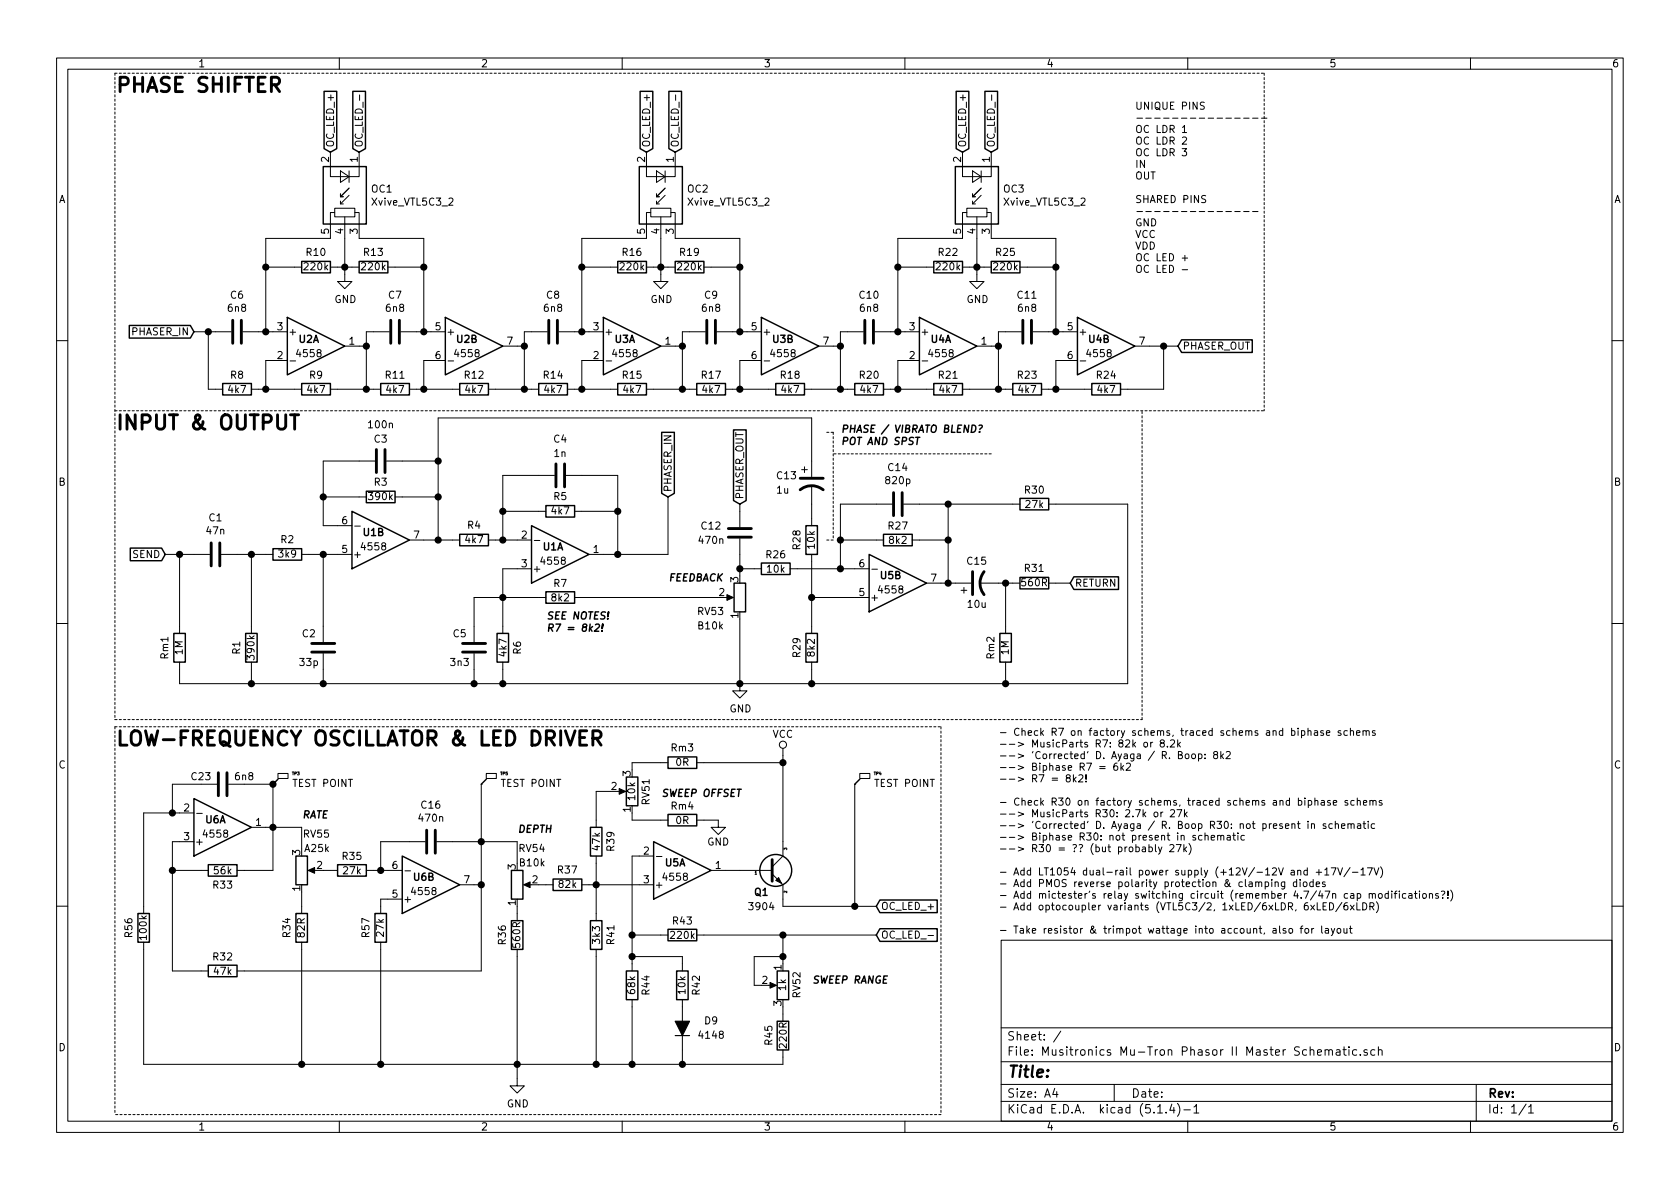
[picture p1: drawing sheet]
<svg xmlns="http://www.w3.org/2000/svg" width="297mm" height="210mm" viewBox="0 0 297 210" stroke-linecap="round" stroke-linejoin="round" font-family="sans-serif">
<g fill="none" stroke="#000" stroke-width=".18">
<path d="M10 10.3h277v189.9h-277zM12 12.2h273v186.1h-273zM60 10.3v1.9M63.6 16.8v.9M110 10.3v1.9M119.5 16.8v.9M160 10.3v1.9M175.3 16.8v.9M210 10.3v1.9M212.9 18.1h-.5l-.1 .1v.3l.5 .3 .1 .3-.2 .2h-.5M260 10.3v1.9M58.4 26.9v4.3h5.1v-4.3"/>
<path d="M59.2 36.8h3.5v1.5h-3.5zM59.2 37.6h-.8v4.6h-11.4v16.5M60.2 34.3v.5h.5M60.2 35.6v.5h.5M60.2 30.2l1.5 1-1.5 1.1zM61 38.3v11.5h1.2l-1.2 1.2-1.3-1.2h1.3M61.7 30.2v2.1M61.7 33.3l-1.5 1.5M61.7 34.5l-1.5 1.6M62.7 37.6h.8v4.6h11.4v16.5M114.3 26.9v4.3h5.1v-4.3M115.1 36.8h3.5v1.5h-3.5z"/>
<path d="M115.1 37.6h-.8v4.6h-11.4v16.5M116.1 34.3v.5h.5M116.1 35.6v.5h.5M116.1 30.2l1.5 1-1.5 1.1zM116.8 38.3v11.5h1.3l-1.3 1.2-1.2-1.2h1.2M117.6 30.2v2.1M117.6 33.3l-1.5 1.5M117.6 34.5l-1.5 1.6M118.6 37.6h.8v4.6h11.4v16.5M170.2 26.9v4.3h5.1v-4.3M170.9 36.8h3.6v1.5h-3.6zM170.9 37.6h-.7v4.6h-11.5v16.5"/>
<path d="M172 34.3v.5h.5M172 35.6v.5h.5M172 30.2l1.5 1-1.5 1.1zM172.7 38.3v11.5h1.3l-1.3 1.2-1.3-1.2h1.3M173.5 30.2v2.1M173.5 33.3l-1.5 1.5M173.5 34.5l-1.5 1.6M174.5 37.6h.8v4.6h11.4v16.5M201 37.4h1M201 20.9h1M202.6 37.4h1M202.6 20.9h1"/>
<path d="M204.2 37.4h.9M204.2 20.9h.9M205.7 37.4h1M205.7 20.9h1M207.3 37.4h1M207.3 20.9h1M208.9 37.4h1M208.9 20.9h1M209 26.3h.8l-.4 .5 .3 .1 .1 .4-.3 .3-.5-.2M209.1 22.5l.3-.3v1.2M209.1 24.4l.4-.2 .3 .4-.8 .9h.8M209.1 23.4h.7"/>
<path d="M210.5 37.4h.9M210.5 20.9h.9M212 37.4h1M212 20.9h1M213.6 37.4h1M213.6 20.9h1M215.2 37.4h1M215.2 20.9h1M216.7 37.4h1M216.7 20.9h1M218.3 37.4h1M218.3 20.9h1"/>
<path d="M219.9 37.4h1M219.9 20.9h1M221.5 37.4h.9M221.5 20.9h.9M223 20.9h1M34.3 58.7h6.6M36.8 58.7v10.1h2.6M42.9 58.7h7.9M47 47.2h6.3M58.4 47.2h5.1M68.6 47.2h6.3M68.8 58.7h-4v10.1"/>
<path d="M70.9 58.7h7.8M96.8 58.7h-4.1v10.1M98.8 58.7h7.9M102.9 47.2h6.3M114.3 47.2h5.1M124.5 47.2h6.3M124.7 58.7h-4.1v10.1M126.7 58.7h7.9M152.7 58.7h-4.1v10.1M154.7 58.7h7.9M158.7 47.2h6.4M170.2 47.2h5.1"/>
<path d="M180.3 47.2h6.4M180.6 58.7h-4.1v10.1M182.6 58.7h7.9M209 45.6h1M209 47.7h1M209.5 45.2v.9M10 60.2h2M44.4 68.8h8.9M50.8 63.7h-3.8v5.1M51.3 63.8h1M58.4 68.8h8.9M61 61.2h3.8"/>
<path d="M72.4 68.8h8.9M78.7 63.7h-3.8v5.1M79.2 63.8h1M86.4 68.8h8.8M88.9 61.2h3.8M100.3 68.8h8.9M106.7 63.7h-3.8v5.1M107.2 63.8h1M114.3 68.8h8.9M116.8 61.2h3.8M128.3 68.8h8.9M134.6 63.7h-3.8v5.1"/>
<path d="M135.1 63.8h1M142.2 68.8h8.9M144.8 61.2h3.8M156.2 68.8h8.9M162.6 63.7h-3.9v5.1M163 63.8h1M170.2 68.8h8.9M172.7 61.2h3.8M184.1 68.8h8.9M190.5 63.7h-3.8v5.1M191 63.8h1M200.7 61.2h7.6"/>
<path d="M205.7 61.2v7.6h-7.6M285 60.2h2M29.2 98h7.9M31.7 98v14M39.1 98h9.2M44.4 98v14M53.3 98h8.9M57.1 98v15.5M57.1 87.9h7.7M62.7 93h1M66.3 81.5h-9.2v11.5h5.1M68.3 81.5h9.2"/>
<path d="M69.8 87.9h7.7M72.4 95.5h8.9M86.4 95.5h7.6M88.9 90.4h7.6M94.5 95.6h1M98 84.1h-9.1v11.4M100.1 84.1h9.1v13.9M101.6 90.4h7.6M118.1 87.9v10.1h-14M130.8 89.1v4.1M130.8 95.2v6.6M141.7 83.1h1"/>
<path d="M142.2 82.5v1.1M143.5 84.3v-10.4h-66v21.6M143.5 85.8v7.2M143.5 98v14M148.6 95.5h7.6M157.7 89.1h-9.1v11.5M159.8 89.1h20.5M161.3 95.5h6.3M167.6 89.1v14M185.4 89.1h14v31.8h-167.7v-3.8M10 110.3h2M44.4 117.1v3.8"/>
<path d="M57.1 115.6v5.3M83.8 115.6v5.3M88.9 117.1v3.8M94 100.6h-5.1v11.4M96.5 105.7h-12.7v7.8M101.6 105.7h25.4M128.3 105.7h1M130.8 109.5v12.7h1.3l-1.3 1.2-1.3-1.2h1.3M130.8 100.6h3.8M139.7 100.6h14M143.5 105.7h10.2M143.5 117.1v3.8"/>
<path d="M154.2 100.7h.9M163.8 103.1h7.9M169.9 104.4h1M170.4 103.9v1M173.2 103.1h7.1M177.8 103.1v8.9M177.8 117.1v3.8M185.4 103.1h3.8M285 110.3h2M38.4 138.7h-7.9v5.1M40.4 138.7h7.9M48.3 138.7h.1"/>
<path d="M48.3 138.7v15.2h-6.4M49.1 136.8h1.8v.9h-1.8zM85.1 138.7h.1M85.1 138.7v33h-43.2M86 136.8h1.8v.9h-1.8zM107.9 139.9h-2.5v6.4M109.2 139.9h1M118.1 134.9h-6.3v1.2M123.2 134.9h15.2M138.4 132.3v19.1l-1.9 1.9M151.1 138.7h.1M151.1 138.7v21.6"/>
<path d="M152 136.8h1.8v.9h-1.8zM188.7 137.6l-.1-.2v-.3l.4-.1 .2 .1v.3l-.6 .2-.1 .2v.2l.2 .3h.3l.2-.3v-.3l-.2-.1M189.8 137v1.3M189.9 137.8l.4 .5M190.3 137.4l-.5 .5M190.8 137.1l.4-.1 .3 .4-.1 .2-.7 .7h.8M192 138.1v.2M192 137v.8M194.4 135.6h1M194.4 135.9h1M197.5 134.9l-.3 .1a.87 .87 0 0 0 0 1.2l.4-.1v-.5l-.4-.2-.3 .3M198.2 134.9v1.3"/>
<path d="M198.3 135.7l.4 .5M198.7 135.4l-.5 .5M199.2 135.1l.4-.2 .3 .4-.1 .2-.7 .7h.8M202.3 131.4l.2-.1 .3 .1 .1 .5-.1 .1-.3 .1-.2-.1zM203.5 131.3v.8M203.8 131.3h-.2l-.1 .2M205.4 131.4l-.3-.3 .2-.2 .3-.1 .2 .2v.3l-.5 .1-.2 .2v.3l.3 .2 .3-.1 .2-.1-.1-.4-.2-.1M206.4 132v.1M207 131l.4-.2 .3 .4-.1 .2-.7 .7h.8M208.2 130.8v1.3M208.4 133.5l.5-.1 .1-.2-.1-.2-.5-.1v1.3h.4l.2-.2 .1-.3-.3-.2M208.4 131.6l.3 .5"/>
<path d="M208.7 131.3l-.5 .4M209.7 133.4l.3-.1 .2 .1-.1 .7-.3 .1-.3-.3zM210.8 133.4l.3-.1 .3 .2-.1 .6-.4 .1-.2-.3zM211.9 133.4l.4-.1 .2 .2-.1 .6h-.5M211.9 133.3v1.3M213.1 134v.2M213.1 133.4v.1M214.8 133.4l-.2-.1v-.3l.2-.1 .4 .1v.3l-.5 .2-.1 .2v.2l.2 .3 .4-.1 .1-.2-.1-.4-.1-.1M215.8 132.9v1.3M216 133.7l.3 .5M216.3 133.3l-.5 .5M216.8 133l.5-.1 .2 .3v.2l-.8 .8h.8"/>
<path d="M230.1 129.3l.4-.1 .2 .2-.1 .6h-.5M230.1 129.2v1.3M231.3 129.3l.1-.1 .3 .1 .1 .7M231.3 128.8v1.2M232.4 129.3h.5l.1 .7M233 129.5l-.5 .1-.1 .1v.3h.6M234 129.3l-.3-.1-.2 .2 .1 .2 .4 .1v.3h-.5M234.5 129.6l.6-.1v-.2l-.4-.1-.2 .2 .1 .6h.5M237.1 129.3l-.3-.1-.2 .2 .1 .2 .4 .1v.3h-.5M238.2 129.3l-.4-.1-.2 .2 .1 .6h.5M238.8 129.3l.1-.1 .3 .1 .1 .7M238.8 128.8v1.2"/>
<path d="M239.9 129.6l.6-.1-.1-.2-.4-.1-.1 .2v.6h.5M241 129.3l.2-.1 .3 .1 .1 .7M241 129.2v.8M241.6 129.4l.1-.2 .3 .1 .1 .7M243.1 129.3l-.3-.1-.2 .2 .1 .2 .4 .1v.3h-.5M30.5 153.9h6.3M34.3 148.8h-3.8v22.9h6.3M34.3 143.8h-8.9v17.7M34.8 143.8h1M44.4 146.3h8.9v3.8M53.3 157.7v3.8M54.9 153.9h1"/>
<path d="M57.1 153.9h2.6M64.8 153.9h6.3M71.1 159h-3.8v2.5M71.6 154h1M75.2 148.8h-7.9v5.1M77.2 148.8h14.2v3.8M81.3 156.5h3.8M93 156.5h1M95.2 156.5h2.6M102.9 156.5h12.7M105.4 151.4v11.4M111.8 143.8v1.2h6.3"/>
<path d="M115.6 151.4h-3.8v20.3M116.1 151.5h.9M123.2 145h3.8v1.3h1.3l-1.3 1.3-1.3-1.3h1.3M125.7 153.9h10.8M136.5 154.6l1.9 1.9v3.8h16.5M202 149.8h.5v.8M202.1 143.2v1.2M202.2 144l.4 .4M202.5 150.1h-.4l-.2 .2 .2 .3h.4M202.6 143.6l-.5 .5M203.1 149.8h.4l.3 .2-.2 .6h-.5M203.1 149.3v1.3"/>
<path d="M204.2 143.7l.3-.1 .2 .2-.1 .6h-.3l-.3-.2zM204.3 149.3v1.1l.2 .2M204.8 149.8l.3 .8M205.3 143.6v.8M205.4 149.8l-.4 1.1-.2 .1M205.6 143.6l-.3 .2M206.8 149.5l.5-.2 .3 .4-.8 .9h.8M207 143.3l.4-.1 .3 .3-.1 .2-.7 .7h.8M208 149.3h.8l-.5 1.3M208.1 143.2h.8l-.5 1.2M209.3 149.3v1.3M209.4 143.2v1.2"/>
<path d="M209.4 150.1l.4 .5M209.5 144l.4 .4M209.8 149.8l-.5 .5M209.9 143.6l-.5 .5M210.2 149.2a1.4 1.4 0 0 1 0 1.9M211.4 147.8l-.3-.1-.2 .2v.2l.5 .1v.3h-.5M212.5 147.8l-.3-.1-.3 .2 .1 .6h.5M213.1 147.8l.1-.1 .3 .1 .1 .8M213.1 147.3v1.3M214.1 148.1l.7-.1-.1-.2-.4-.1-.2 .2 .1 .6h.5M215.3 147.8l.2-.1 .3 .1v.8M215.3 147.7v.9"/>
<path d="M215.8 147.9l.2-.2 .3 .1 .1 .8M217 147.8h.5v.8M217.5 148l-.4 .1-.2 .2 .1 .2h.5M218 147.7h.4M218.1 147.3v1.1l.3 .2M218.9 147.7v.9M220 147.8l-.3-.1-.3 .2 .1 .6h.5M222.6 156.1l.1-.1h.3l.1 .8M223.7 156h.4l.2 .2-.1 .5h-.5M223.7 156v1.2M224.9 156v.8M225.5 156.1l.1-.1h.3l.1 .8"/>
<path d="M225.5 156v.8M227.2 156l-.1 1.1-.2 .1-.3-.1M227.2 156h-.4l-.3 .2 .2 .5h.5M227.3 146.1l.6-.1-.1-.3h-.3l-.2 .1v.7h.5M228.3 153.9h.5l.1 .8M228.4 145.8l.2-.1h.3l.1 .8M228.4 145.7v.8M228.9 154.2h-.5l-.2 .2 .1 .3h.6M229.3 156h-.4l-.2 .2 .1 .5h.5M229.3 155.5v1.3M229.4 145.7h.5M229.4 154l.2-.1h.3l.1 .8"/>
<path d="M229.4 153.9v.8M229.6 145.2v1.1l.3 .2M229.9 155.5v.1M229.9 156v.8M230.5 156h.3l.3 .2-.1 .5-.3 .1-.2-.1zM231.1 153.9h-.3l-.3 .2 .2 .6h.4M231.1 153.5v1.2M231.3 145.2v.2M231.3 145.7v.8M231.3 141.6l.4-.1 .2 .3-.1 .5h-.5M231.3 141.5v1.3M231.9 145.8l.2-.1h.3v.8"/>
<path d="M231.9 145.7v.8M232.2 156h-.4l-.2 .2 .1 .5h.5M232.2 155.5v1.3M232.5 141.7l.2-.2 .3 .1v.8M232.5 141.1v1.3M232.7 156.4l.6-.1-.1-.3h-.3l-.2 .1 .1 .6h.4M232.7 154.2h1M232.9 159.6v1.3h.6M233.2 153.8v.9M233.6 141.6h.5l.1 .8M234.2 141.9h-.4l-.2 .2v.2h.6M234.2 153.8l.4-.3v1.2"/>
<path d="M234.2 154.7h.7M234.3 156h-.3l-.2 .1 .1 .2 .4 .1v.3h-.5M234.4 145.7h-.3l-.2 .1 .1 .2 .4 .1v.4h-.5M234.5 159.6h-.6v1.3h.6M235.1 159.6a.64 .64 0 0 1 .7 .7 .64 .64 0 0 1-.7 .6zM235.2 141.6l-.3-.1-.2 .2 .1 .2 .4 .1v.3h-.5M235.4 153.5h.8l-.5 1.2M235.6 145.7h-.4l-.3 .2 .2 .6h.5M235.7 142l.6-.1v-.3l-.4-.1-.2 .2 .1 .6h.5M236.1 145.8l.2-.1h.3l.1 .8M236.1 145.2v1.3M236.5 153.5l.5 1.2 .4-1.2"/>
<path d="M237.2 146.1l.6-.1-.1-.3h-.3l-.2 .1 .1 .7h.4M237.3 159.6l-1.1 1.6M238.2 159.6l-.4 .1a.87 .87 0 0 0 0 1.2l.5-.1v-.6l-.5-.1-.2 .3M238.3 141.6l-.3-.1-.2 .2v.2l.5 .1v.3h-.5M238.3 145.8l.2-.1h.3l.1 .8M238.3 145.7v.8M238.7 153.4l-1.1 1.6M238.8 158.1h.5l.1 .7M238.9 145.8l.2-.1h.3v.8M239.1 154.2h1M239.4 158.3l-.5 .1-.1 .1 .1 .3h.5M239.4 141.6l-.3-.1-.3 .3 .1 .5h.5"/>
<path d="M239.9 159.6v1.3h.6M240 141.7l.2-.2 .3 .1v.8M240 158.1l.3-.1 .3 .2-.1 .6h-.5M240 141.1v1.3M240 158v1.3M240 145.7h.5l.1 .8M240.6 146h-.4l-.2 .2v.3h.6M240.6 153.8l.4-.3v1.2M240.6 154.7h.8M240.9 159.6a.64 .64 0 0 1 .8 .7 .64 .64 0 0 1-.8 .6zM241 145.7h.5M241.1 142l.6-.1-.1-.3-.4-.1-.1 .2v.6h.5"/>
<path d="M241.2 145.2v1.1l.3 .2M241.8 153.5h.8l-.5 1.2M241.9 145.2v.2M241.9 145.7v.8M242.1 158.1l.2-.1 .3 .1v.7M242.1 158v.8M242.2 141.7l.2-.2 .3 .1v.8M242.2 141.5v.9M242.6 158.2l.2-.2 .3 .1 .1 .7M242.7 141.7l.2-.2 .3 .1 .1 .8M242.9 153.5l.5 1.2 .4-1.2M243.1 145.7h-.4l-.3 .2 .2 .6h.5"/>
<path d="M243.4 159.5a1.47 1.47 0 0 1 0 1.9M243.8 158.1l.3-.1 .3 .2-.1 .6h-.3l-.3-.2zM244.1 153.3a1.47 1.47 0 0 1 0 1.9M244.3 141.6l-.3-.1-.2 .2 .1 .2 .4 .1v.3h-.5M245.5 158.1l-.4-.1-.2 .2 .1 .6h.5M245.5 157.6v1.2M246.1 157.6v.1M246.1 158v.8M246.5 158h.5M247 157.6l-.3 .2v1M247.4 157.6v.1M247.4 158v.8"/>
<path d="M248.6 158.1l-.4-.1-.2 .2 .1 .6h.5M249.1 158.1h.5l.1 .7M249.7 158.3l-.5 .1-.2 .1 .1 .3h.6M250.1 158h.4M250.3 157.6v1.1l.2 .1M251 157.6v.1M251 158v.8M251.6 158.1l.3-.1 .3 .2-.1 .6h-.3l-.2-.1zM252.7 158.1l.2-.1 .3 .1 .1 .7M252.7 158v.8M254.3 158.1l-.3-.1-.2 .2 .1 .2 .4 .1v.3h-.5M254.8 157.7l.5-.1 .1 .2-.3 .6"/>
<path d="M255.1 158.7v.1M256 158.7v.1M256 157.6v.8M256.5 157.4a1.47 1.47 0 0 1 0 1.9M10 160.2h2M25.4 166.6v21.6h113v-2.5M53.3 166.6v21.6M67.3 166.6v21.6M91.4 167.9v24.1h1.3l-1.3 1.3-1.2-1.3h1.2M91.4 160.3v2.5M105.4 167.9v20.3M111.8 165.3h6.3"/>
<path d="M111.8 169.2h8.8v2.5M111.8 176.8v11.4M120.6 176.8v11.4M123.2 165.3h31.7M135.9 174.2h1M138.4 165.3v5.1M138.4 178v2.6M138.4 169.2h-5.1v5h1.3M164.1 165.4h.9M177 166.3h108v32h-108zM225.1 164.2h.5v.8M225.6 164.5h-.4l-.2 .2 .1 .3h.5"/>
<path d="M226.2 163.7v1.1l.2 .2M227.3 164.2h-.3l-.2 .2 .1 .1 .4 .2v.3h-.5M228 164.2h.3l.2 .2-.1 .6h-.3l-.2-.1zM229.9 164.2h.5M230.4 163.7l-.4 .2v1.1M230.8 164.2h.3l.3 .2-.1 .6h-.3l-.3-.2zM231.7 160.1l.7 .8M231.9 164.2v.8M232.3 164.2l-.4 .2M232.4 160.1l-.7 .8M233.7 163.7v1.1l.2 .2M233.9 160.2h.4"/>
<path d="M234.3 164.2h.5l.1 .8M234.9 164.5h-.4l-.2 .2v.3h.6M235.4 164.2l.3 .8M236 164.2l-.4 1.1-.2 .1M236.5 164.2h.3l.2 .1v.7h-.3l-.3-.2zM237.6 164.2l.1 .8h.3l.2-.1M238.2 164.2v.8M238.6 164.2h.5M238.8 163.7v1.1l.3 .2M238.8 160.1l.6 .8M239.4 160.1l-.6 .8M242.2 160.3l.6-.1 .1-.4-.2-.2h-.5v1.3"/>
<path d="M242.5 160.3l.4 .6M285 160.2h2M60 198.3v1.9M110 198.3v1.9M160 198.3v1.9M177 194.8h108M177 191.8h108M177 187.8h108M177 181.8h108M186.5 192.5l-.4 1h1M186.8 193v1M187.6 182.3l-1.3 2"/>
<path d="M197 191.8v3M204.7 196.8h.8M206.2 196.7v.1M207.2 195.2l-.4 1.1h.9M207.5 195.8v1M208.2 195.1a1.71 1.71 0 0 1 0 2.3M209.3 196.3h1.2M210 198.3v1.9M211.1 195.8l.4-.5v1.5M211.1 196.8h.9M231.6 185.7h.1a.37 .37 0 0 1 .6 .1v.8M232.9 186.1l.8-.1-.1-.3-.5-.1-.2 .2 .1 .7h.6"/>
<path d="M234.3 185.7h.1a.37 .37 0 0 1 .5 .1v.8M234.3 185.6v1M234.9 185.8l.3-.2 .3 .1 .1 .9M236.3 185.7h.6v.9M236.9 186h-.5l-.2 .3 .2 .3 .5-.1M237.4 185.6h.6M237.6 185.1v1.3l.4 .2M238.5 185.1v.2M238.5 185.6v1M239.9 185.7l-.5-.1-.3 .3 .1 .6 .2 .1 .5-.1M240.5 186.5v.1M241.7 185.7a.37 .37 0 0 0-.6 .1l.1 .2 .5 .2 .1 .1-.2 .3-.5-.1"/>
<path d="M243.1 185.7l-.5-.1-.2 .3v.6l.2 .1 .5-.1M243.7 185.7h.1a.37 .37 0 0 1 .6 .1v.8M243.7 185.1v1.5M260 198.3v1.9M261 191.8v6.5M269.8 195.2l-1.2 2M270.3 195.8l.4-.5v1.5M270.3 196.8h.8"/>
<circle cx="138.4" cy="131.7" r=".63"/>
</g>
<g fill="none" stroke="#000" stroke-width=".25">
<path d="M57.3 16.1h2.2v10.2l-1.1 .6-1.1-.6zM62.4 16.1h2.2v10.2l-1.1 .6-1.1-.6zM113.2 16.1h2.2v10.2l-1.1 .6-1.1-.6zM118.3 16.1h2.2v10.2l-1.1 .6-1.1-.6zM169.1 16.1h2.2v10.2l-1.1 .6-1.1-.6zM174.1 16.1h2.3v10.2l-1.1 .6-1.2-.6zM57.1 29.5h7.7v10.1h-7.7zM113 29.5h7.6v10.1h-7.6zM168.9 29.5h7.6v10.1h-7.6zM22.9 57.6h10.8l.6 1.1-.6 1.1h-10.8zM50.8 56.1l10.2 5.1-10.2 5.1zM53.3 46.2h5.1v2.1h-5.1z"/>
<path d="M63.5 46.2h5.1v2.1h-5.1zM78.7 56.1l10.2 5.1-10.2 5.1zM106.7 56.1l10.1 5.1-10.1 5.1zM109.2 46.2h5.1v2.1h-5.1zM119.4 46.2h5.1v2.1h-5.1zM134.6 56.1l10.2 5.1-10.2 5.1zM162.6 56.1l10.1 5.1-10.1 5.1zM165.1 46.2h5.1v2.1h-5.1zM175.3 46.2h5v2.1h-5zM190.5 56.1l10.2 5.1-10.2 5.1zM39.4 67.8h5v2h-5zM53.3 67.8h5.1v2h-5.1z"/>
<path d="M67.3 67.8h5.1v2h-5.1zM81.3 67.8h5.1v2h-5.1zM95.2 67.8h5.1v2h-5.1zM109.2 67.8h5.1v2h-5.1zM117 76.4h2.2v10.8l-1.1 .7-1.1-.7zM123.2 67.8h5.1v2h-5.1zM129.7 76h2.2v12.5l-1.1 .6-1.1-.6zM137.2 67.8h5v2h-5zM151.1 67.8h5.1v2h-5.1zM161.9 77.3h.7M165.1 67.8h5.1v2h-5.1zM171.9 75.2a.65 .65 0 0 1 .6 .7 .65 .65 0 0 1-.8 .5z"/>
<path d="M173.1 75.3l.4-.1a.49 .49 0 0 1-.2 .7v.1M173.2 76.3v.1M179.1 67.8h5v2h-5zM193 67.8h5.1v2h-5.1zM208.9 60.1h12.5v2.2h-12.5l-.6-1.1zM23 96.9h5.6l.6 1.1-.6 1.2h-5.6zM48.3 97h5v2.1h-5zM62.2 90.4l10.2 5.1-10.2 5.1zM64.8 86.9h5v2h-5zM81.3 94.5h5.1v2h-5.1zM94 93l10.1 5-10.1 5.1zM96.5 89.4h5.1v2h-5.1z"/>
<path d="M134.6 99.6h5.1v2h-5.1zM142.5 93h2v5h-2zM153.7 98l10.1 5.1-10.1 5.1zM156.2 94.5h5.1v2h-5.1zM180.3 88.1h5.1v2.1h-5.1zM30.7 112h2.1v5.1h-2.1zM43.4 112h2.1v5.1h-2.1zM87.9 112h2v5.1h-2zM96.5 104.6h5.1v2.1h-5.1zM105.3 110.5l.5-.1 .2 .3-.9 .9h.8M106.4 111.5v.1M106.6 110.4l-.1 .7"/>
<path d="M129.8 103.1h2v5.1h-2zM142.5 112h2v5.1h-2zM176.8 112h2v5.1h-2zM180.3 102.1h5.1v2h-5.1zM189.9 102h7.9v2.2h-7.9l-.7-1.1zM49.1 137.8l-.8 .9M86 137.8l-.9 .9M110.7 137.4h2.1v5.1h-2.1zM118.1 133.9h5.1v2h-5.1zM152 137.8l-.9 .9M34.3 141.2l10.1 5.1-10.1 5.1zM36.8 152.9h5.1v2h-5.1z"/>
<path d="M52.3 151.4h2.1v5.1h-2.1zM59.7 152.9h5.1v2h-5.1zM71.1 151.4l10.2 5.1-10.2 5zM90.4 153.9h2.1v5.1h-2.1zM97.8 155.4h5.1v2.1h-5.1zM104.4 146.3h2v5.1h-2zM115.6 148.8l10.1 5.1-10.1 5.1zM118.1 144h5.1v2h-5.1zM155.6 159.2h10.1v2.2h-10.1l-.7-1.1zM24.4 161.5h2v5.1h-2zM36.8 170.7h5.1v2h-5.1zM52.3 161.5h2.1v5.1h-2.1z"/>
<path d="M66.3 161.5h2v5.1h-2zM90.4 162.8h2.1v5.1h-2.1zM104.4 162.8h2v5.1h-2zM110.7 171.7h2.1v5.1h-2.1zM118.1 164.3h5.1v2.1h-5.1zM119.6 171.7h2.1v5.1h-2.1zM137.4 171.7h2v5.1h-2zM155.6 164.2h10.1v2.3h-10.1l-.7-1.2zM137.4 180.6h2v5.1h-2z"/>
<circle cx="137.2" cy="153.9" r="2.82"/>
</g>
<path d="M128.5 105.2l1.2 .5-1.2 .5zM109.5 139.4l1.1 .5-1.1 .6zM54.5 153.9l1.1-.5v1zM92.6 156.5l1.1-.5v1zM137.2 155.7l.5-.5 .5 1zM136.1 173.7l1.2 .5-1.2 .5z" fill="#000" stroke="#000" stroke-width=".18"/>
<g fill="none" stroke="#000" stroke-width=".51">
<path d="M41.1 56.6v4.1M42.7 56.6v4.1M69.1 56.6v4.1M70.6 56.6v4.1M97 56.6v4.1M98.6 56.6v4.1M125 56.6v4.1M126.5 56.6v4.1M152.9 56.6v4.1M154.4 56.6v4.1M180.8 56.6v4.1M182.4 56.6v4.1"/>
<path d="M51.4 73.3h1.4M52.1 73.3v2.6M66.5 79.5v4.1M68.1 79.5v4.1M37.3 96v4.1M38.9 96v4.1M98.3 82v4.1M99.8 82v4.1M128.8 95h4M128.8 93.5h4M141.5 86.6a3.3 3.3 0 0 1 4 0M141.5 84.6h4"/>
<path d="M158 87.1v4.1M159.5 87.1v4.1M55.1 115.3h4.1M55.1 113.8h4.1M81.8 115.3h4.1M81.8 113.8h4.1M172 101.1v4.1M174 101.1a3.3 3.3 0 0 0 0 4.1M38.6 136.6v4.1M40.1 136.6v4.1M102.5 130.4h.9M103.7 129.2h-1.2v2.6h1.2"/>
<path d="M104.8 130.6h1a.68 .68 0 0 0 .5-.7 .68 .68 0 0 0-.5-.7h-1v2.6M105.4 130.6l.9 1.2M75.4 146.8v4.1M77 146.8v4.1M136.5 152v3.8"/>
</g>
<path d="M119.4 183.1h2.5" fill="none" stroke="#000" stroke-width=".2"/>
<path d="M119.4 180.6h2.5l-1.3 2.5z" fill="#000" stroke="#000" stroke-width=".2"/>
<g fill="none" stroke="#000" stroke-width=".18" stroke-dasharray=".4 .4">
<path d="M20.3 12.9h203.2M20.3 12.9v114.3M223.5 12.9v59.7M20.3 72.6h203.2M147.3 76.4v19.1M147.3 76.4h-1.3M147.3 95.5h-1.3M175.3 80.3h-28M20.3 128.5h146.1M20.3 128.5v68.6M20.3 127.2h181.6M166.4 128.5v68.6"/>
<path d="M201.9 127.2v-54.6M166.4 197.1h-146.1"/>
</g>
<g fill="#000" stroke="#000" stroke-width=".25">
<circle cx="36.8" cy="58.7" r=".51"/>
<circle cx="47" cy="58.7" r=".51"/>
<circle cx="47" cy="47.2" r=".51"/>
<circle cx="61" cy="47.2" r=".51"/>
<circle cx="74.9" cy="47.2" r=".51"/>
<circle cx="74.9" cy="58.7" r=".51"/>
<circle cx="102.9" cy="47.2" r=".51"/>
<circle cx="102.9" cy="58.7" r=".51"/>
<circle cx="116.8" cy="47.2" r=".51"/>
<circle cx="130.8" cy="47.2" r=".51"/>
<circle cx="130.8" cy="58.7" r=".51"/>
<circle cx="158.8" cy="58.7" r=".51"/>
<circle cx="158.8" cy="47.2" r=".51"/>
<circle cx="172.7" cy="47.2" r=".51"/>
<circle cx="186.7" cy="47.2" r=".51"/>
<circle cx="186.7" cy="58.7" r=".51"/>
<circle cx="47" cy="68.8" r=".51"/>
<circle cx="64.8" cy="61.2" r=".51"/>
<circle cx="64.8" cy="68.8" r=".51"/>
<circle cx="74.9" cy="68.8" r=".51"/>
<circle cx="92.7" cy="68.8" r=".51"/>
<circle cx="92.7" cy="61.2" r=".51"/>
<circle cx="102.9" cy="68.8" r=".51"/>
<circle cx="120.7" cy="68.8" r=".51"/>
<circle cx="120.7" cy="61.2" r=".51"/>
<circle cx="130.8" cy="68.8" r=".51"/>
<circle cx="148.6" cy="61.2" r=".51"/>
<circle cx="148.6" cy="68.8" r=".51"/>
<circle cx="158.8" cy="68.8" r=".51"/>
<circle cx="176.5" cy="68.8" r=".51"/>
<circle cx="176.5" cy="61.2" r=".51"/>
<circle cx="186.7" cy="68.8" r=".51"/>
<circle cx="205.7" cy="61.2" r=".51"/>
<circle cx="31.8" cy="98" r=".51"/>
<circle cx="44.5" cy="98" r=".51"/>
<circle cx="57.2" cy="98" r=".51"/>
<circle cx="57.2" cy="87.9" r=".51"/>
<circle cx="77.5" cy="87.9" r=".51"/>
<circle cx="77.5" cy="81.5" r=".51"/>
<circle cx="77.5" cy="95.5" r=".51"/>
<circle cx="88.9" cy="95.5" r=".51"/>
<circle cx="88.9" cy="90.4" r=".51"/>
<circle cx="109.2" cy="90.4" r=".51"/>
<circle cx="109.2" cy="98" r=".51"/>
<circle cx="148.6" cy="95.5" r=".51"/>
<circle cx="167.6" cy="89.1" r=".51"/>
<circle cx="167.6" cy="95.5" r=".51"/>
<circle cx="88.9" cy="105.7" r=".51"/>
<circle cx="130.8" cy="100.6" r=".51"/>
<circle cx="143.5" cy="105.7" r=".51"/>
<circle cx="148.6" cy="100.6" r=".51"/>
<circle cx="167.6" cy="103.1" r=".51"/>
<circle cx="177.8" cy="103.1" r=".51"/>
<circle cx="44.5" cy="120.9" r=".51"/>
<circle cx="48.3" cy="138.7" r=".51"/>
<circle cx="57.2" cy="120.9" r=".51"/>
<circle cx="83.8" cy="120.9" r=".51"/>
<circle cx="88.9" cy="120.9" r=".51"/>
<circle cx="130.8" cy="120.9" r=".51"/>
<circle cx="138.4" cy="134.9" r=".51"/>
<circle cx="143.5" cy="120.9" r=".51"/>
<circle cx="177.8" cy="120.9" r=".51"/>
<circle cx="30.5" cy="153.9" r=".51"/>
<circle cx="30.5" cy="143.8" r=".51"/>
<circle cx="48.3" cy="146.3" r=".51"/>
<circle cx="67.3" cy="153.9" r=".51"/>
<circle cx="85.1" cy="148.8" r=".51"/>
<circle cx="85.1" cy="156.5" r=".51"/>
<circle cx="105.4" cy="156.5" r=".51"/>
<circle cx="111.8" cy="165.3" r=".51"/>
<circle cx="111.8" cy="169.2" r=".51"/>
<circle cx="138.4" cy="169.2" r=".51"/>
<circle cx="138.4" cy="165.3" r=".51"/>
<circle cx="151.1" cy="160.3" r=".51"/>
<circle cx="53.3" cy="188.2" r=".51"/>
<circle cx="67.3" cy="188.2" r=".51"/>
<circle cx="91.4" cy="188.2" r=".51"/>
<circle cx="105.4" cy="188.2" r=".51"/>
<circle cx="111.8" cy="188.2" r=".51"/>
<circle cx="120.6" cy="188.2" r=".51"/>
</g>
<g font-size="3.5">
<text x="20.3" y="16.3">PHASE SHIFTER</text>
<text x="20.3" y="76">INPUT &amp; OUTPUT</text>
<text x="20.3" y="131.9">LOW-FREQUENCY OSCILLATOR &amp; LED DRIVER</text>
</g>
<text font-size="2.8" x="178" y="190.5">Title:</text>
<g font-size="2.1">
<text x="178" y="184">Sheet: /</text>
<text x="178" y="186.7">File: Musitronics Mu-Tron Phasor II Master Schematic.sch</text>
<text x="178" y="196.9">KiCad E.D.A. kicad (5.1.4)-1</text>
<text x="178" y="194.1">Size: A4</text>
<text x="200" y="194.1">Date:</text>
<text x="263" y="194.1">Rev:</text>
<text x="263" y="196.9">Id: 1/1</text>
</g>
<g font-size="1.8">
<text x="35" y="11.9">1</text>
<text x="85" y="11.9">2</text>
<text x="135" y="11.9">3</text>
<text x="185" y="11.9">4</text>
<text x="235" y="11.9">5</text>
<text x="285" y="11.9">6</text>
<text x="200.7" y="19.4">UNIQUE PINS</text>
<text x="200.7" y="23.5">OC LDR 1</text>
<text x="58.2" y="28.7" transform="rotate(-90 58.2 28.7)">2</text>
<text x="59.1" y="26.1" transform="rotate(-90 59.1 26.1)">OC_LED_+</text>
<text x="63.2" y="28.7" transform="rotate(-90 63.2 28.7)">1</text>
<text x="64.1" y="26.1" transform="rotate(-90 64.1 26.1)">OC_LED_-</text>
<text x="114" y="28.7" transform="rotate(-90 114 28.7)">2</text>
<text x="114.9" y="26.1" transform="rotate(-90 114.9 26.1)">OC_LED_+</text>
<text x="119.1" y="28.7" transform="rotate(-90 119.1 28.7)">1</text>
<text x="120" y="26.1" transform="rotate(-90 120 26.1)">OC_LED_-</text>
<text x="169.9" y="28.7" transform="rotate(-90 169.9 28.7)">2</text>
<text x="170.8" y="26.1" transform="rotate(-90 170.8 26.1)">OC_LED_+</text>
<text x="175" y="28.7" transform="rotate(-90 175 28.7)">1</text>
<text x="175.9" y="26.1" transform="rotate(-90 175.9 26.1)">OC_LED_-</text>
<text x="200.7" y="25.6">OC LDR 2</text>
<text x="200.7" y="27.6">OC LDR 3</text>
<text x="200.7" y="29.7">IN</text>
<text x="10.4" y="35.9">A</text>
<text x="65.7" y="34.1">OC1</text>
<text x="121.6" y="34.1">OC2</text>
<text x="177.5" y="34.1">OC3</text>
<text x="200.7" y="35.9">SHARED PINS</text>
<text x="200.7" y="31.7">OUT</text>
<text x="285.4" y="35.9">A</text>
<text x="58.2" y="41.4" transform="rotate(-90 58.2 41.4)">5</text>
<text x="60.7" y="41.4" transform="rotate(-90 60.7 41.4)">4</text>
<text x="63.2" y="41.4" transform="rotate(-90 63.2 41.4)">3</text>
<text x="65.9" y="36.4">Xvive_VTL5C3_2</text>
<text x="114" y="41.4" transform="rotate(-90 114 41.4)">5</text>
<text x="116.6" y="41.4" transform="rotate(-90 116.6 41.4)">4</text>
<text x="119.1" y="41.4" transform="rotate(-90 119.1 41.4)">3</text>
<text x="121.8" y="36.4">Xvive_VTL5C3_2</text>
<text x="169.9" y="41.4" transform="rotate(-90 169.9 41.4)">5</text>
<text x="172.5" y="41.4" transform="rotate(-90 172.5 41.4)">4</text>
<text x="175" y="41.4" transform="rotate(-90 175 41.4)">3</text>
<text x="177.7" y="36.4">Xvive_VTL5C3_2</text>
<text x="200.7" y="40">GND</text>
<text x="53.9" y="47.8">220k</text>
<text x="54.2" y="45.3">R10</text>
<text x="64.1" y="47.8">220k</text>
<text x="64.4" y="45.3">R13</text>
<text x="109.8" y="47.8">220k</text>
<text x="110.1" y="45.3">R16</text>
<text x="119.9" y="47.8">220k</text>
<text x="120.3" y="45.3">R19</text>
<text x="165.7" y="47.8">220k</text>
<text x="166" y="45.3">R22</text>
<text x="175.8" y="47.8">220k</text>
<text x="176.1" y="45.3">R25</text>
<text x="200.7" y="42.1">VCC</text>
<text x="200.7" y="44.1">VDD</text>
<text x="200.7" y="46.2">OC LED +</text>
<text x="40.8" y="52.8">C6</text>
<text x="59.1" y="53.6">GND</text>
<text x="68.7" y="52.8">C7</text>
<text x="96.7" y="52.8">C8</text>
<text x="115" y="53.6">GND</text>
<text x="124.6" y="52.8">C9</text>
<text x="152" y="52.8">C10</text>
<text x="170.9" y="53.6">GND</text>
<text x="180" y="52.8">C11</text>
<text x="200.7" y="48.3">OC LED -</text>
<text x="23.4" y="59.3">PHASER_IN</text>
<text x="40.4" y="55.1">6n8</text>
<text x="49" y="58.4">3</text>
<text x="50.9" y="59.3">+</text>
<text x="68.3" y="55.1">6n8</text>
<text x="77" y="58.4">5</text>
<text x="78.9" y="59.3">+</text>
<text x="96.3" y="55.1">6n8</text>
<text x="104.9" y="58.4">3</text>
<text x="106.8" y="59.3">+</text>
<text x="124.2" y="55.1">6n8</text>
<text x="132.9" y="58.4">5</text>
<text x="134.7" y="59.3">+</text>
<text x="152.1" y="55.1">6n8</text>
<text x="160.8" y="58.4">3</text>
<text x="162.7" y="59.3">+</text>
<text x="180.1" y="55.1">6n8</text>
<text x="188.7" y="58.4">5</text>
<text x="190.6" y="59.3">+</text>
<text x="49" y="63.5">2</text>
<text x="52.7" y="63.2">4558</text>
<text x="52.9" y="60.6">U2A</text>
<text x="61.7" y="61">1</text>
<text x="77" y="63.5">6</text>
<text x="80.6" y="63.2">4558</text>
<text x="80.8" y="60.6">U2B</text>
<text x="89.7" y="61">7</text>
<text x="104.9" y="63.5">2</text>
<text x="108.5" y="63.2">4558</text>
<text x="108.7" y="60.6">U3A</text>
<text x="117.6" y="61">1</text>
<text x="132.9" y="63.5">6</text>
<text x="136.5" y="63.2">4558</text>
<text x="136.7" y="60.6">U3B</text>
<text x="145.6" y="61">7</text>
<text x="160.8" y="63.5">2</text>
<text x="164.4" y="63.2">4558</text>
<text x="164.6" y="60.6">U4A</text>
<text x="173.5" y="61">1</text>
<text x="188.7" y="63.5">6</text>
<text x="192.4" y="63.2">4558</text>
<text x="192.6" y="60.6">U4B</text>
<text x="201.4" y="61">7</text>
<text x="209.1" y="61.8">PHASER_OUT</text>
<text x="40.4" y="69.5">4k7</text>
<text x="40.8" y="67">R8</text>
<text x="54.4" y="69.5">4k7</text>
<text x="54.8" y="67">R9</text>
<text x="68.2" y="67">R11</text>
<text x="68.4" y="69.5">4k7</text>
<text x="82.2" y="67">R12</text>
<text x="82.3" y="69.5">4k7</text>
<text x="96.2" y="67">R14</text>
<text x="96.3" y="69.5">4k7</text>
<text x="110.1" y="67">R15</text>
<text x="110.3" y="69.5">4k7</text>
<text x="124.1" y="67">R17</text>
<text x="124.3" y="69.5">4k7</text>
<text x="138.1" y="67">R18</text>
<text x="138.2" y="69.5">4k7</text>
<text x="152" y="67">R20</text>
<text x="152.2" y="69.5">4k7</text>
<text x="166" y="67">R21</text>
<text x="166.2" y="69.5">4k7</text>
<text x="180" y="67">R23</text>
<text x="180.1" y="69.5">4k7</text>
<text x="194" y="67">R24</text>
<text x="194.1" y="69.5">4k7</text>
<text x="65.3" y="75.7">100n</text>
<text x="148.6" y="76.5">PHASE / VIBRATO BLEND?</text>
<text x="66.2" y="78.3">C3</text>
<text x="97.9" y="78.3">C4</text>
<text x="98" y="80.8">1n</text>
<text x="148.6" y="78.7">POT AND SPST</text>
<text x="157.1" y="83.3">C14</text>
<text x="10.4" y="85.9">B</text>
<text x="65.3" y="88.4">390k</text>
<text x="66.2" y="85.9">R3</text>
<text x="97.9" y="88.4">R5</text>
<text x="118.7" y="87.1" transform="rotate(-90 118.7 87.1)">PHASER_IN</text>
<text x="131.4" y="88.4" transform="rotate(-90 131.4 88.4)">PHASER_OUT</text>
<text x="137.4" y="87.3">1u</text>
<text x="137.4" y="84.8">C13</text>
<text x="156.7" y="85.6">820p</text>
<text x="181.3" y="87.3">R30</text>
<text x="181.4" y="89.8">27k</text>
<text x="285.4" y="85.9">B</text>
<text x="36.6" y="94.5">47n</text>
<text x="37" y="92.2">C1</text>
<text x="60.5" y="92.7">6</text>
<text x="64.3" y="94.8">U1B</text>
<text x="73.2" y="95.2">7</text>
<text x="82.7" y="93.5">R4</text>
<text x="92.2" y="95.2">2</text>
<text x="97.6" y="91">4k7</text>
<text x="124.1" y="93.6">C12</text>
<text x="157.1" y="93.6">R27</text>
<text x="23.5" y="98.7">SEND</text>
<text x="49.3" y="98.6">3k9</text>
<text x="49.7" y="96.1">R2</text>
<text x="60.5" y="97.8">5</text>
<text x="62.4" y="98.7">+</text>
<text x="64.1" y="97.3">4558</text>
<text x="82.3" y="96.1">4k7</text>
<text x="92.2" y="100.3">3</text>
<text x="94.1" y="101.2">+</text>
<text x="95.8" y="99.9">4558</text>
<text x="96" y="97.3">U1A</text>
<text x="104.9" y="97.8">1</text>
<text x="123.7" y="96.2">470n</text>
<text x="135.5" y="98.7">R26</text>
<text x="135.7" y="101.3">10k</text>
<text x="141.5" y="97.1" transform="rotate(-90 141.5 97.1)">R28</text>
<text x="144.1" y="97" transform="rotate(-90 144.1 97)">10k</text>
<text x="151.9" y="100.3">6</text>
<text x="157.3" y="96.2">8k2</text>
<text x="171.1" y="99.9">C15</text>
<text x="181.2" y="101.1">R31</text>
<text x="97.6" y="106.3">8k2</text>
<text x="97.9" y="103.8">R7</text>
<text x="118.1" y="102.8">FEEDBACK</text>
<text x="127.2" y="105.4">2</text>
<text x="130.6" y="103" transform="rotate(-90 130.6 103)">3</text>
<text x="151.9" y="105.4">5</text>
<text x="153.8" y="106.3">+</text>
<text x="155.5" y="104.9">4558</text>
<text x="155.7" y="102.4">U5B</text>
<text x="164.6" y="102.9">7</text>
<text x="171.2" y="107.5">10u</text>
<text x="180.7" y="103.7">560R</text>
<text x="190" y="103.8">RETURN</text>
<text x="53.5" y="112.7">C2</text>
<text x="80.2" y="112.7">C5</text>
<text x="96.5" y="109.5">SEE NOTES!</text>
<text x="96.5" y="111.7">R7 = 8k2!</text>
<text x="123.4" y="108.8">RV53</text>
<text x="123.5" y="111.3">B10k</text>
<text x="130.6" y="109.3" transform="rotate(-90 130.6 109.3)">1</text>
<text x="29.8" y="116.5" transform="rotate(-90 29.8 116.5)">Rm1</text>
<text x="32.3" y="115.8" transform="rotate(-90 32.3 115.8)">1M</text>
<text x="42.5" y="115.7" transform="rotate(-90 42.5 115.7)">R1</text>
<text x="45" y="116.5" transform="rotate(-90 45 116.5)">390k</text>
<text x="53.1" y="117.8">33p</text>
<text x="79.8" y="117.8">3n3</text>
<text x="89.6" y="116" transform="rotate(-90 89.6 116)">4k7</text>
<text x="92.1" y="115.7" transform="rotate(-90 92.1 115.7)">R6</text>
<text x="141.5" y="116.2" transform="rotate(-90 141.5 116.2)">R29</text>
<text x="144.1" y="116" transform="rotate(-90 144.1 116)">8k2</text>
<text x="175.8" y="116.5" transform="rotate(-90 175.8 116.5)">Rm2</text>
<text x="178.4" y="115.8" transform="rotate(-90 178.4 115.8)">1M</text>
<text x="129" y="126">GND</text>
<text x="136.6" y="130.5">VCC</text>
<text x="176.5" y="130.1">- Check R7 on factory schems, traced schems and biphase schems</text>
<text x="10.4" y="135.9">C</text>
<text x="33.9" y="138">C23</text>
<text x="41.7" y="138">6n8</text>
<text x="111.5" y="137.3" transform="rotate(-90 111.5 137.3)">3</text>
<text x="118.7" y="132.9">Rm3</text>
<text x="119.5" y="135.4">0R</text>
<text x="176.5" y="132.2">--&gt; MusicParts R7: 82k or 8.2k</text>
<text x="176.5" y="134.2">--&gt; 'Corrected' D. Ayaga / R. Boop: 8k2</text>
<text x="176.5" y="136.3">--&gt; Biphase R7 = 6k2</text>
<text x="285.4" y="135.9">C</text>
<text x="32.5" y="143.5">2</text>
<text x="51.9" y="139.2">TEST POINT</text>
<text x="74.5" y="143">C16</text>
<text x="88.7" y="139.2">TEST POINT</text>
<text x="108.1" y="139.7">2</text>
<text x="111.5" y="143.6" transform="rotate(-90 111.5 143.6)">1</text>
<text x="112.3" y="141.4" transform="rotate(-90 112.3 141.4)">10k</text>
<text x="114.9" y="142.2" transform="rotate(-90 114.9 142.2)">RV51</text>
<text x="116.8" y="140.9">SWEEP OFFSET</text>
<text x="118.7" y="143.2">Rm4</text>
<text x="154.7" y="139.2">TEST POINT</text>
<text x="176.5" y="138.3">--&gt; R7 = 8k2!</text>
<text x="176.5" y="142.5">- Check R30 on factory schems, traced schems and biphase schems</text>
<text x="32.5" y="148.6">3</text>
<text x="34.4" y="149.5">+</text>
<text x="36.1" y="148.1">4558</text>
<text x="36.3" y="145.6">U6A</text>
<text x="45.2" y="146">1</text>
<text x="53.3" y="144.7">RATE</text>
<text x="53.7" y="148.1">RV55</text>
<text x="74.2" y="145.3">470n</text>
<text x="91.4" y="147.3">DEPTH</text>
<text x="119.5" y="145.7">0R</text>
<text x="125" y="149.5">GND</text>
<text x="176.5" y="144.5">--&gt; MusicParts R30: 2.7k or 27k</text>
<text x="176.5" y="146.6">--&gt; 'Corrected' D. Ayaga / R. Boop R30: not present in schematic</text>
<text x="176.5" y="148.6">--&gt; Biphase R30: not present in schematic</text>
<text x="37.9" y="154.6">56k</text>
<text x="53.1" y="151.2" transform="rotate(-90 53.1 151.2)">3</text>
<text x="53.9" y="150.7">A25k</text>
<text x="56" y="153.7">2</text>
<text x="60.6" y="152.1">R35</text>
<text x="60.8" y="154.6">27k</text>
<text x="69.4" y="153.7">6</text>
<text x="73.2" y="155.7">U6B</text>
<text x="91.2" y="153.8" transform="rotate(-90 91.2 153.8)">3</text>
<text x="91.8" y="150.7">RV54</text>
<text x="92" y="153.2">B10k</text>
<text x="98.7" y="154.5">R37</text>
<text x="106.1" y="150.3" transform="rotate(-90 106.1 150.3)">47k</text>
<text x="108.6" y="150.4" transform="rotate(-90 108.6 150.4)">R39</text>
<text x="113.8" y="151.1">2</text>
<text x="117.4" y="155.7">4558</text>
<text x="117.6" y="153.2">U5A</text>
<text x="126.5" y="153.7">1</text>
<text x="176.5" y="150.7">--&gt; R30 = ?? (but probably 27k)</text>
<text x="176.5" y="154.8">- Add LT1054 dual-rail power supply (+12V/-12V and +17V/-17V)</text>
<text x="37.7" y="157.1">R33</text>
<text x="53.1" y="157.6" transform="rotate(-90 53.1 157.6)">1</text>
<text x="69.4" y="158.7">5</text>
<text x="71.2" y="159.6">+</text>
<text x="73" y="158.3">4558</text>
<text x="82.1" y="156.2">7</text>
<text x="91.2" y="160.1" transform="rotate(-90 91.2 160.1)">1</text>
<text x="94.1" y="156.2">2</text>
<text x="98.9" y="157">82k</text>
<text x="113.8" y="156.2">3</text>
<text x="115.7" y="157.1">+</text>
<text x="132.7" y="161">3904</text>
<text x="133.5" y="158.4">Q1</text>
<text x="155.7" y="160.9">OC_LED_+</text>
<text x="176.5" y="156.9">- Add PMOS reverse polarity protection &amp; clamping diodes</text>
<text x="176.5" y="158.9">- Add mictester's relay switching circuit (remember 4.7/47n cap modifications?!)</text>
<text x="176.5" y="161">- Add optocoupler variants (VTL5C3/2, 1xLED/6xLDR, 6xLED/6xLDR)</text>
<text x="23.4" y="165.7" transform="rotate(-90 23.4 165.7)">R56</text>
<text x="26" y="166" transform="rotate(-90 26 166)">100k</text>
<text x="51.4" y="165.7" transform="rotate(-90 51.4 165.7)">R34</text>
<text x="53.9" y="165.7" transform="rotate(-90 53.9 165.7)">82R</text>
<text x="65.3" y="165.7" transform="rotate(-90 65.3 165.7)">R57</text>
<text x="67.9" y="165.6" transform="rotate(-90 67.9 165.6)">27k</text>
<text x="89.5" y="167" transform="rotate(-90 89.5 167)">R36</text>
<text x="92" y="167.5" transform="rotate(-90 92 167.5)">560R</text>
<text x="106.1" y="166.8" transform="rotate(-90 106.1 166.8)">3k3</text>
<text x="108.6" y="166.9" transform="rotate(-90 108.6 166.9)">R41</text>
<text x="118.7" y="166">220k</text>
<text x="119" y="163.5">R43</text>
<text x="155.7" y="166">OC_LED_-</text>
<text x="176.5" y="165.1">- Take resistor &amp; trimpot wattage into account, also for layout</text>
<text x="37.7" y="169.8">R32</text>
<text x="37.9" y="172.4">47k</text>
<text x="134.8" y="174">2</text>
<text x="138.2" y="171.5" transform="rotate(-90 138.2 171.5)">1</text>
<text x="143.5" y="173.9">SWEEP RANGE</text>
<text x="112.3" y="175.7" transform="rotate(-90 112.3 175.7)">68k</text>
<text x="114.9" y="175.9" transform="rotate(-90 114.9 175.9)">R44</text>
<text x="121.2" y="175.7" transform="rotate(-90 121.2 175.7)">10k</text>
<text x="123.7" y="175.9" transform="rotate(-90 123.7 175.9)">R42</text>
<text x="138.2" y="177.9" transform="rotate(-90 138.2 177.9)">3</text>
<text x="139" y="175.1" transform="rotate(-90 139 175.1)">1k</text>
<text x="141.5" y="176.4" transform="rotate(-90 141.5 176.4)">RV52</text>
<text x="10.4" y="185.9">D</text>
<text x="123.8" y="183.7">4148</text>
<text x="124.6" y="181.1">D9</text>
<text x="136.6" y="184.7" transform="rotate(-90 136.6 184.7)">R45</text>
<text x="139.1" y="185.2" transform="rotate(-90 139.1 185.2)">220R</text>
<text x="285.4" y="185.9">D</text>
<text x="89.6" y="195.8">GND</text>
<text x="35" y="199.9">1</text>
<text x="85" y="199.9">2</text>
<text x="135" y="199.9">3</text>
<text x="185" y="199.9">4</text>
<text x="235" y="199.9">5</text>
<text x="285" y="199.9">6</text>
</g>
<g font-size=".7">
<text x="51.7" y="137.1">TP3</text>
<text x="88.5" y="137.1">TP5</text>
<text x="154.6" y="137.1">TP4</text>
<text x="133.5" y="154.6">1</text>
<text x="139.1" y="150.3" transform="rotate(-90 139.1 150.3)">3</text>
<text x="139.1" y="157.9" transform="rotate(-90 139.1 157.9)">2</text>
</g>
</svg>
